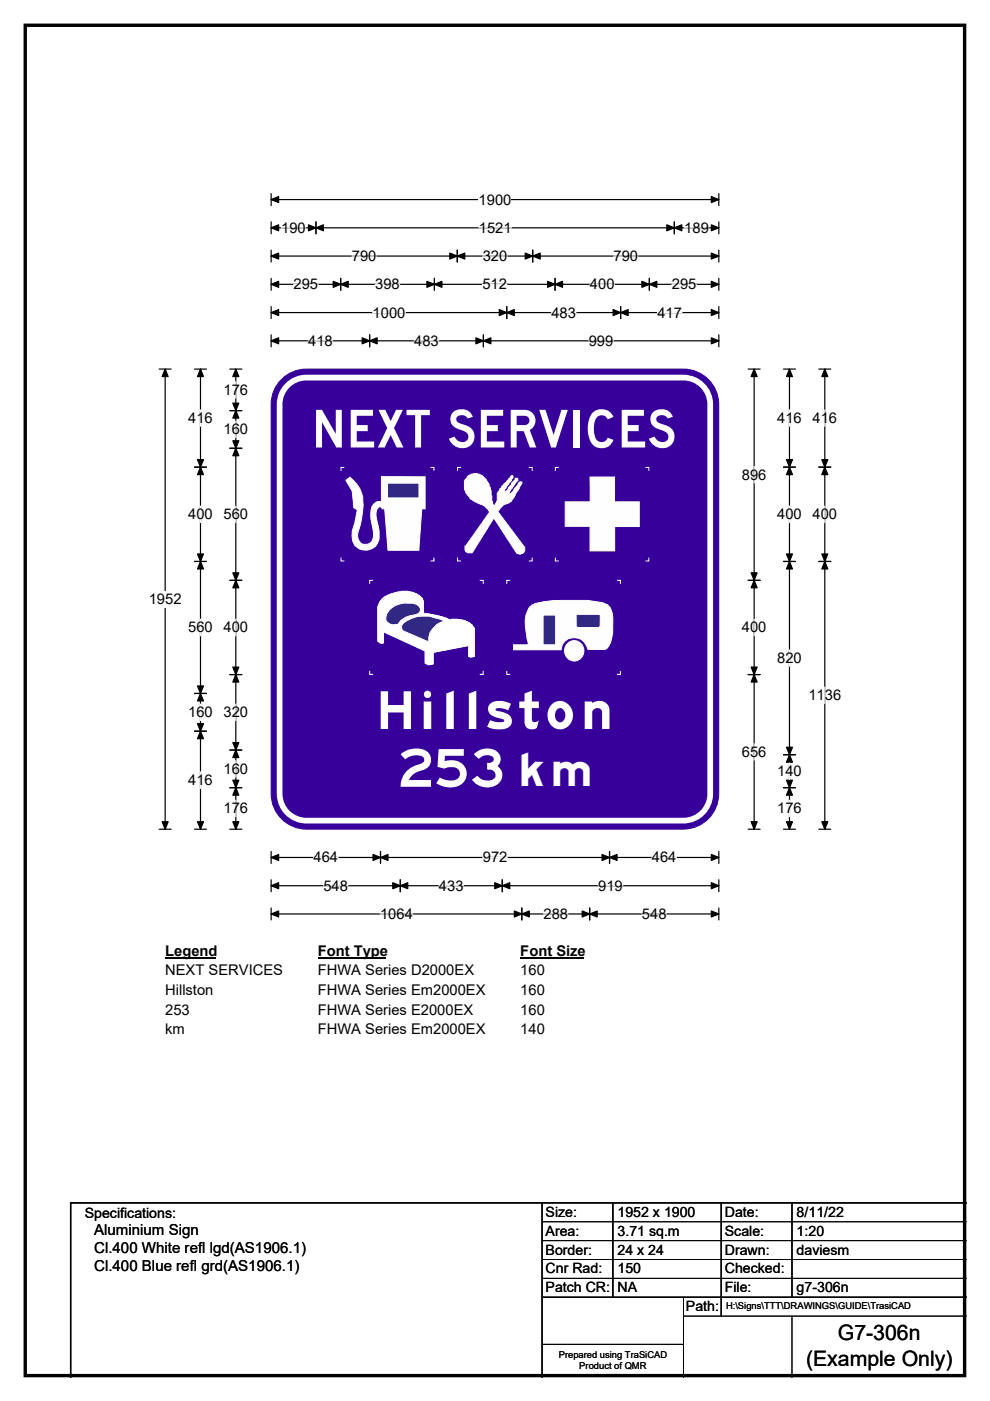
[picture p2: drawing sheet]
<svg xmlns="http://www.w3.org/2000/svg" width="210mm" height="297mm" viewBox="0 0 210 297" stroke-linecap="round" stroke-linejoin="round" font-family="sans-serif">
<path d="M5.4 5.4h199.2v286.3h-199.2z" fill="none" stroke="#000" stroke-width=".72"/>
<path d="M57.5 42.3h95M57.5 41v2.6M152.5 41v2.6" fill="none" stroke="#000" stroke-width=".25"/>
<path d="M57.5 42.3l1.6-.6v1.2zM150.9 41.7l1.6 .6-1.6 .6z" fill="#000" stroke="#000" stroke-width=".25"/>
<path d="M101.5 40.6h7v3.5h-7z" fill="#fff"/>
<g fill="none" stroke="#000" stroke-width=".25">
<path d="M57.5 48.3h95M57.5 47v2.6M57.5 53v2.6M57.5 59v2.6M57.5 54.3h95M67 47v2.6M72.3 59v2.6M92.1 59v2.6M97 53v2.6M113 53v2.6M117.7 59v2.6M137.7 59v2.6"/>
<path d="M143 47v2.6M152.5 53v2.6M152.5 47v2.6M152.5 59v2.6M33.8 78.3h2.5M35 78.3v97.5M57.5 65v2.5M57.5 71v2.5M57.5 60.3h95M57.5 66.3h95M57.5 72.3h95M78.4 71v2.5"/>
<path d="M102.5 71v2.5M107.5 65v2.5M131.6 65v2.5M152.5 71v2.5M152.5 65v2.5M33.8 175.8h2.5M57.5 180.5v2.6M57.5 186.5v2.6M57.5 192.5v2.6M57.5 181.8h95M57.5 187.8h95M57.5 193.8h95"/>
<path d="M80.7 180.5v2.6M84.9 186.5v2.6M106.5 186.5v2.6M110.7 192.5v2.6M125.1 192.5v2.6M129.3 180.5v2.6M152.5 180.5v2.6M152.5 186.5v2.6M152.5 192.5v2.6"/>
</g>
<g fill="#000" stroke="#000" stroke-width=".25">
<path d="M57.5 48.3l1.6-.6v1.2zM57.5 54.3l1.6-.6v1.2zM67 48.3l1.6-.6v1.2zM65.4 47.7l1.6 .6-1.6 .6zM97 54.3l1.6-.6v1.2zM95.4 53.7l1.6 .6-1.6 .6zM111.4 53.7l1.6 .6-1.6 .6zM113 54.3l1.6-.6v1.2zM141.4 47.7l1.6 .6-1.6 .6zM143 48.3l1.6-.6v1.2zM150.9 47.7l1.6 .6-1.6 .6zM150.9 53.7l1.6 .6-1.6 .6z"/>
<path d="M35 78.3l.7 1.5h-1.3zM57.5 60.3l1.6-.7v1.3zM57.5 66.3l1.6-.7v1.3zM57.5 72.3l1.6-.7v1.3zM72.3 60.3l1.6-.7v1.3zM70.7 59.6l1.6 .7-1.6 .6zM78.4 72.3l1.6-.7v1.3zM76.8 71.6l1.6 .7-1.6 .6zM90.6 59.6l1.5 .7-1.5 .6zM92.1 60.3l1.6-.7v1.3zM100.9 71.6l1.6 .7-1.6 .6zM102.5 72.3l1.6-.7v1.3z"/>
<path d="M107.5 66.3l1.6-.7v1.3zM105.9 65.6l1.6 .7-1.6 .6zM116.1 59.6l1.6 .7-1.6 .6zM117.7 60.3l1.6-.7v1.3zM130 65.6l1.6 .7-1.6 .6zM131.6 66.3l1.6-.7v1.3zM136.1 59.6l1.6 .7-1.6 .6zM137.7 60.3l1.6-.7v1.3zM150.9 59.6l1.6 .7-1.6 .6zM150.9 65.6l1.6 .7-1.6 .6zM150.9 71.6l1.6 .7-1.6 .6zM34.4 174.2h1.3l-.7 1.6z"/>
<path d="M57.5 181.8l1.6-.6v1.2zM57.5 187.8l1.6-.6v1.2zM57.5 193.8l1.6-.7v1.3zM80.7 181.8l1.6-.6v1.2zM79.1 181.2l1.6 .6-1.6 .6zM84.9 187.8l1.6-.6v1.2zM83.3 187.2l1.6 .6-1.6 .6zM104.9 187.2l1.6 .6-1.6 .6zM106.5 187.8l1.6-.6v1.2zM110.7 193.8l1.6-.7v1.3zM109.1 193.1l1.6 .7-1.6 .6zM123.5 193.1l1.6 .7-1.6 .6z"/>
<path d="M125.1 193.8l1.6-.7v1.3zM127.7 181.2l1.6 .6-1.6 .6zM129.3 181.8l1.6-.6v1.2zM150.9 181.2l1.6 .6-1.6 .6zM150.9 187.2l1.6 .6-1.6 .6zM150.9 193.1l1.6 .7-1.6 .6z"/>
</g>
<g fill="none" stroke="#fff" stroke-width=".25">
<path d="M59.6 48.3h5.3M74.6 54.3h5.2M101.6 48.3h6.9M102.4 54.3h5.2M130.1 54.3h5.2M145.1 48.3h5.2M62.3 60.3h5.2M65.4 72.3h5.2M79 66.3h7M79.6 60.3h5.2M87.9 72.3h5.2M102.3 60.3h5.2"/>
<path d="M117 66.3h5.2M124.9 72.3h5.2M125.1 60.3h5.2M139.4 66.3h5.3M142.5 60.3h5.2M66.5 181.8h5.2M68.6 187.8h5.2M80.6 193.8h7M93.1 187.8h5.2M102.4 181.8h5.2M115.3 193.8h5.2M126.9 187.8h5.2"/>
<path d="M136.2 193.8h5.2M138.3 181.8h5.2"/>
</g>
<path d="M31.6 125.3h6.9v3.5h-6.9z" fill="#fff"/>
<g fill="none" stroke="#000" stroke-width=".25">
<path d="M41.3 78.3h2.5M42.5 78.3v97.5M48.7 78.3h2.6M50 78.3v97.5M158.7 78.3h2.5M160 78.3v97.5M166.2 78.3h2.5M167.4 78.3v97.5M173.7 78.3h2.5M174.9 78.3v97.5M41.3 99h2.5M48.7 87.1h2.6"/>
<path d="M48.7 95h2.6M166.2 99h2.5M173.7 99h2.5M41.3 119h2.5M166.2 119h2.5M173.7 119h2.5M48.7 123h2.6M158.7 123h2.5M41.3 147h2.5M41.3 155h2.5M48.7 143h2.6M48.7 159h2.6"/>
<path d="M158.7 143h2.5M41.3 175.8h2.5M48.7 175.8h2.6M48.7 167h2.6M158.7 175.8h2.5M166.2 175.8h2.5M166.2 167h2.5M166.2 160h2.5M173.7 175.8h2.5"/>
</g>
<g fill="#000" stroke="#000" stroke-width=".25">
<path d="M42.5 78.3l.7 1.5h-1.3zM50 78.3l.7 1.5h-1.3zM160 78.3l.6 1.5h-1.3zM167.4 78.3l.7 1.5h-1.3zM174.9 78.3l.7 1.5h-1.3zM42.5 99l.7 1.6h-1.3zM41.9 97.5h1.3l-.7 1.5zM50 87.1l.7 1.5h-1.3zM49.4 93.5h1.3l-.7 1.5zM49.4 85.5h1.3l-.7 1.6zM50 95l.7 1.6h-1.3zM167.4 99l.7 1.6h-1.3z"/>
<path d="M166.8 97.5h1.3l-.7 1.5zM174.9 99l.7 1.6h-1.3zM174.3 97.5h1.3l-.7 1.5zM41.9 117.5h1.3l-.7 1.5zM42.5 119l.7 1.6h-1.3zM166.8 117.5h1.3l-.7 1.5zM167.4 119l.7 1.6h-1.3zM174.3 117.5h1.3l-.7 1.5zM174.9 119l.7 1.6h-1.3zM49.4 121.5h1.3l-.7 1.5zM50 123l.7 1.6h-1.3zM160 123l.6 1.6h-1.3z"/>
<path d="M159.3 121.5h1.3l-.6 1.5zM41.9 145.4h1.3l-.7 1.6zM42.5 147l.7 1.6h-1.3zM41.9 153.4h1.3l-.7 1.6zM42.5 155l.7 1.6h-1.3zM49.4 141.4h1.3l-.7 1.6zM50 143l.7 1.6h-1.3zM49.4 157.4h1.3l-.7 1.6zM50 159l.7 1.6h-1.3zM159.3 141.4h1.3l-.6 1.6zM160 143l.6 1.6h-1.3zM41.9 174.2h1.3l-.7 1.6z"/>
<path d="M49.4 165.4h1.3l-.7 1.6zM50 167l.7 1.6h-1.3zM49.4 174.2h1.3l-.7 1.6zM159.3 174.2h1.3l-.6 1.6zM166.8 158.4h1.3l-.7 1.6zM167.4 160l.7 1.6h-1.3zM166.8 165.4h1.3l-.7 1.6zM167.4 167l.7 1.6h-1.3zM166.8 174.2h1.3l-.7 1.6zM174.3 174.2h1.3l-.7 1.6z"/>
</g>
<g fill="none" stroke="#fff" stroke-width=".25">
<path d="M42.5 86.9v3.5M50 80.9v3.5M50 89.3v3.5M160 98.9v3.5M167.4 86.9v3.5M174.9 86.9v3.5M42.5 107.3v3.5M50 107.3v3.5M167.4 107.3v3.5M174.9 107.3v3.5M42.5 131.3v3.5M50 131.3v3.5"/>
<path d="M160 131.3v3.5M167.4 137.8v3.5M42.5 149.3v3.5M50 149.3v3.5M160 157.7v3.5M174.9 145.7v3.5M42.5 163.7v3.5M50 161.3v3.5M50 169.7v3.4M167.4 161.8v3.5M167.4 169.7v3.4"/>
</g>
<path d="M35 199.8h10.8v3.5h-10.8z" fill="#fff"/>
<path d="M35 203.1h10.8" fill="none" stroke="#000" stroke-width=".32"/>
<path d="M67.4 199.8h14.4v3.5h-14.4z" fill="#fff"/>
<path d="M67.4 203.1h14.4" fill="none" stroke="#000" stroke-width=".32"/>
<path d="M110.4 199.8h13.4v3.5h-13.4z" fill="#fff"/>
<path d="M110.4 203.1h13.4" fill="none" stroke="#000" stroke-width=".32"/>
<g fill="#fff">
<path d="M35 204h24.9v3.5h-24.9z"/>
<path d="M67.4 204h33.1v3.5h-33.1z"/>
<path d="M110.4 204h5.2v3.5h-5.2z"/>
<path d="M35 208.2h10.3v3.4h-10.3z"/>
<path d="M67.4 208.2h35.5v3.4h-35.5z"/>
<path d="M110.4 208.2h5.2v3.4h-5.2z"/>
<path d="M35 212.3h5.2v3.5h-5.2z"/>
<path d="M67.4 212.3h32.9v3.5h-32.9z"/>
<path d="M110.4 212.3h5.2v3.5h-5.2z"/>
<path d="M35 216.5h4.2v3.5h-4.2z"/>
<path d="M67.4 216.5h35.5v3.5h-35.5z"/>
<path d="M110.4 216.5h5.2v3.5h-5.2z"/>
</g>
<path d="M59.3 80.8a7.5 7.5 0 0 1 5.7-2.5h79.9a7.5 7.5 0 0 1 7.5 7.4v82.6a7.5 7.5 0 0 1-7.5 7.5h-79.9a7.5 7.5 0 0 1-7.5-7.5v-82.6a7.4 7.4 0 0 1 1.8-4.9z" fill-rule="evenodd" fill="#37009b" stroke="#37009b" stroke-width=".21"/>
<path d="M61 81.7a5.7 5.7 0 0 1 4-1.6h79.9a5.7 5.7 0 0 1 5.7 5.6v82.6a5.7 5.7 0 0 1-5.7 5.7h-79.9a5.7 5.7 0 0 1-5.7-5.7v-82.6a5.7 5.7 0 0 1 1.7-4z" fill="none" stroke="#fff" stroke-width="1.2"/>
<path d="M73 99.1h-.7v.7M91.3 99.1h.7v.7M118.5 99.1h-.7v.7M136.9 99.1h.7v.7M72.3 118.2v.7h.7M92 118.2v.7h-.7M117.8 118.2v.7h.7M137.6 118.2v.7h-.7" fill="none" stroke="#fefefe" stroke-width=".21"/>
<g fill="#fefefe" stroke="#fefefe" stroke-width=".21">
<path d="M119.9 106.4h5.3v-5.2h5.1v5.2h5.3v5.2h-5.2v5.2h-5.2v-5.2h-5.3z" fill-rule="evenodd"/>
<path d="M73.4 101.8l.8-.6a7.5 7.5 0 0 1 2.6 8l-.3 1.9a5.1 5.1 0 0 0-.6 3 1.7 1.7 0 0 0 1.9 1.3 1.7 1.7 0 0 0 1.4-1.8l-.1-1.7a7.8 7.8 0 0 1-.2-4.5 1.82 1.82 0 0 1 2-1.1v-5.3l9.3 .1v6.8h-.7l-.7 8.8h-6.5l-.7-8.8h-.5l-.4-.4a1.14 1.14 0 0 0-.9 1.3l.1 1.4a7.6 7.6 0 0 1 .2 4.8 2.87 2.87 0 0 1-3.2 1.6 2.87 2.87 0 0 1-2.2-2.9v-1l.6-1.9 .5-2.7-.7-.4-.4-3.6z" fill-rule="evenodd"/>
</g>
<path d="M82.2 102.4h6.7v3.2h-6.7z" fill="#302882"/>
<path d="M82.2 102.4h6.7v3.2h-6.7z" fill="none" stroke="#fefefe" stroke-width=".21"/>
<path d="M99.1 101.1l.8-.6 1.4-.1 1 .4 .8 .9 .6 1 .2 .7h.1l.5 3.5 .4 .5 .6-1.2v-1.6h.1v-.3l.3-.3 .2-.4 .2-.2 .2-.4 .9-.7 .5-.9 .6-.6 .3 .2a4.6 4.6 0 0 1-1.3 2l-.1 .4-.5 .5v.3a.73 .73 0 0 0 .9-.8l1.5-1.7v-.3h.4l.1 .5-.5 .5-1.4 2.1v.3l.2 .1 .1-.1a1.59 1.59 0 0 0 .9-1.2l.7-.9a.59 .59 0 0 1 .9-.4l-1.6 3a3.8 3.8 0 0 1-2.3 1.8l-.7 .6-.5 .8 5.5 7.5h.2v.8h-.2v.3l-.3 .2-.7 .2v-.2h-.4l-.2-.1-4.7-7.4-4.6 7.3-.1 .1h-.9l-.4-.3v-.3h-.2v-.8h.2l5.1-7.3-.5-.6a3.3 3.3 0 0 0-1.8-1.1 6.2 6.2 0 0 1-2.8-2.3l-.3-.8v-1.7z" fill-rule="evenodd" fill="#fefefe"/>
<path d="M97.8 99.1h-.8v.7M112.2 99.1h.7v.7M97 118.2v.7h.8M99.1 101.1l.8-.6 1.4-.1 1 .4 .8 .9 .6 1 .2 .7h.1l.5 3.5 .4 .5 .6-1.2v-1.6h.1v-.3l.3-.3 .2-.4 .2-.2 .2-.4 .9-.7 .5-.9 .6-.6 .3 .2a4.6 4.6 0 0 1-1.3 2l-.1 .4-.5 .5v.3a.73 .73 0 0 0 .9-.8l1.5-1.7v-.3h.4l.1 .5-.5 .5-1.4 2.1v.3l.2 .1 .1-.1a1.59 1.59 0 0 0 .9-1.2l.7-.9a.59 .59 0 0 1 .9-.4l-1.6 3a3.8 3.8 0 0 1-2.3 1.8l-.7 .6-.5 .8 5.5 7.5h.2v.8h-.2v.3l-.3 .2-.7 .2v-.2h-.4l-.2-.1-4.7-7.4-4.6 7.3-.1 .1h-.9l-.4-.3v-.3h-.2v-.8h.2l5.1-7.3-.5-.6a3.3 3.3 0 0 0-1.8-1.1 6.2 6.2 0 0 1-2.8-2.3l-.3-.8v-1.7zM112.9 118.2v.7h-.7" fill="none" stroke="#fefefe" stroke-width=".21"/>
<path d="M81.3 126.7l-.4 .7-.3 .2v.2h-.1l-.3 .8v7.4l.7 .4 .4-.1v-2.3l8.9 4v2.7l.8 .2 .8-.1v-2.5l7.6-1.4v2.3l.5 .1 .7-.1v-6a2.09 2.09 0 0 0-1.5-1.3l-.4-.3-1.2-.1-.1-.2h-1.6l-.5 .2a12.5 12.5 0 0 0-4.1-1.2l-.1-.1-1.3-.2v-2.6l-.2-.4h-.1l-.6-.8-.7-.4-1.6-.4h-1.5l-.1 .1-1.8 .3-1.6 .7v.2zM82.6 129.2v.1a2.26 2.26 0 0 0-.7 1.6h-.1v.4l.4 .8 1.2 .4h1v-.1a3.7 3.7 0 0 1 2.3-1.8l1.6-.3 .6-.3 .3-.4v-.7h-.1a1.45 1.45 0 0 0-1.2-.9l-.2-.2h-2.3l-1.7 .6zM85.6 132.1l-.3 .6h-.2v.5h.2v.3l.3 .3 5.4 2.3v-1.1l.7-1.6 1.5-1.3 .8-.5h.5l-3-.9h-.5v-.1h-1.8l-2.3 .6v.1l-.6 .2-.2 .3z" fill-rule="evenodd" fill="#fff" stroke="#fefefe" stroke-width=".21"/>
<path d="M79.1 123h-.7v.8M80.8 127.3a7.6 7.6 0 0 1 6.7-1.7l1 .5 .9 .7 .3 .7v2.5a17.8 17.8 0 0 1 5.7 1.4 4.7 4.7 0 0 1 5.2 1.8v5.9l-1.1 .1v-2.4l-7.6 1.5v2.4l-1 .2-.7-.3v-2.6l-8.9-4.2v2.4l-.4 .2-.8-.5v-7.2zM101.7 123h.8v.8M78.4 142.2v.8h.7M102.5 142.2v.8h-.8" fill="none" stroke="#fefefe" stroke-width=".21"/>
<g fill="#302882" stroke="#fefefe" stroke-width=".21">
<path d="M85.6 132.1a6.6 6.6 0 0 1 6.6-1.1l2.2 .7a4.2 4.2 0 0 0-3.4 4.4l-5.4-2.3-.3-.3-.1-.4v-.5z" fill-rule="evenodd"/>
<path d="M82.7 129.2a5.5 5.5 0 0 1 5.6-1.1l.5 .4 .4 .6-.1 .5-.3 .4-.6 .3a4.8 4.8 0 0 0-3.9 2.1 1.99 1.99 0 0 1-2.5-1l.2-1.3z" fill-rule="evenodd"/>
</g>
<path d="M108.2 123h-.7v.8M130.9 123h.7v.8M107.5 142.3v.7h.7M131.6 142.3v.7h-.7" fill="none" stroke="#fefefe" stroke-width=".21"/>
<g fill="#fefefe" stroke="#fefefe" stroke-width=".21">
<path d="M112.2 128.8l.6-.5a15.2 15.2 0 0 1 6.4-1h5.4l3.2 .5a2.53 2.53 0 0 1 2 2.1 9.6 9.6 0 0 1-1 7.5l-.6 .3h-3.5a2.89 2.89 0 0 0-2.9-2.5 2.89 2.89 0 0 0-2.8 2.6h-10.1v-1.1h3.2l-.3-1.3a14.1 14.1 0 0 1-.3-4.9z" fill-rule="evenodd"/>
<circle cx="121.8" cy="138" r="2.11"/>
</g>
<g fill="#2e3092" stroke="#fefefe" stroke-width=".21">
<path d="M115.2 130.4h2.7v6.3h-2.7z" fill-rule="evenodd"/>
<path d="M122.2 130.3h5.1v2.4l-.3 .3h-4.5l-.3-.3z" fill-rule="evenodd"/>
</g>
<path d="M115 255v37M130 255v20M153 255v24M168 255v20M205 255h-190v37M115 275h90" fill="none" stroke="#000" stroke-width=".3"/>
<path d="M115 259h90M115 263h90M115 267h90M115 271h90M145 279h60M145 275v17M168 279v13M115 285h30" fill="none" stroke="#000" stroke-width=".21"/>
<g font-size="11.1" fill="#fff">
<text x="66.1" y="94.9">NEXT SERVICES</text>
<text x="79.6" y="154.6">Hillston</text>
<text x="84.4" y="166.8">253</text>
</g>
<text font-size="9.7" fill="#fff" x="109.3" y="166.6">km</text>
<g font-size="4.5">
<text x="177.7" y="284.2">G7-306n</text>
<text x="171" y="289.6">(Example Only)</text>
</g>
<g font-size="3.2">
<text x="20" y="261.9">Aluminium Sign</text>
<text x="20" y="265.7">Cl.400 White refl lgd(AS1906.1)</text>
<text x="20" y="269.6">Cl.400 Blue refl grd(AS1906.1)</text>
</g>
<g font-size="3.1">
<text x="101.5" y="43.4">1900</text>
<text x="59.6" y="49.4">190</text>
<text x="101.6" y="49.4">1521</text>
<text x="145.1" y="49.4">189</text>
<text x="74.6" y="55.4">790</text>
<text x="102.4" y="55.4">320</text>
<text x="130.1" y="55.4">790</text>
<text x="62.3" y="61.3">295</text>
<text x="79.6" y="61.3">398</text>
<text x="102.3" y="61.3">512</text>
<text x="125.1" y="61.3">400</text>
<text x="142.5" y="61.3">295</text>
<text x="79" y="67.3">1000</text>
<text x="117" y="67.3">483</text>
<text x="139.4" y="67.3">417</text>
<text x="65.4" y="73.3">418</text>
<text x="87.9" y="73.3">483</text>
<text x="124.9" y="73.3">999</text>
<text x="47.4" y="83.7">176</text>
<text x="39.9" y="89.7">416</text>
<text x="164.8" y="89.7">416</text>
<text x="172.3" y="89.7">416</text>
<text x="47.4" y="92.1">160</text>
<text x="157.4" y="101.7">896</text>
<text x="39.9" y="110.1">400</text>
<text x="47.4" y="110.1">560</text>
<text x="164.8" y="110.1">400</text>
<text x="172.3" y="110.1">400</text>
<text x="31.6" y="128.1">1952</text>
<text x="39.9" y="134.1">560</text>
<text x="47.4" y="134.1">400</text>
<text x="157.4" y="134.1">400</text>
<text x="164.8" y="140.6">820</text>
<text x="171.5" y="148.5">1136</text>
<text x="39.9" y="152.1">160</text>
<text x="47.4" y="152.1">320</text>
<text x="157.4" y="160.5">656</text>
<text x="39.9" y="166.5">416</text>
<text x="47.4" y="164.1">160</text>
<text x="164.8" y="164.5">140</text>
<text x="47.4" y="172.5">176</text>
<text x="164.8" y="172.5">176</text>
<text x="66.5" y="182.9">464</text>
<text x="102.4" y="182.9">972</text>
<text x="138.3" y="182.9">464</text>
<text x="68.6" y="188.8">548</text>
<text x="93.1" y="188.8">433</text>
<text x="126.9" y="188.8">919</text>
<text x="80.6" y="194.8">1064</text>
<text x="115.3" y="194.8">288</text>
<text x="136.2" y="194.8">548</text>
<text x="35" y="202.6">Legend</text>
<text x="67.4" y="202.6">Font Type</text>
<text x="110.4" y="202.6">Font Size</text>
<text x="35" y="206.8">NEXT SERVICES</text>
<text x="67.4" y="206.8">FHWA Series D2000EX</text>
<text x="110.4" y="206.8">160</text>
<text x="35" y="210.9">Hillston</text>
<text x="35" y="215.1">253</text>
<text x="67.4" y="210.9">FHWA Series Em2000EX</text>
<text x="67.4" y="215.1">FHWA Series E2000EX</text>
<text x="110.4" y="210.9">160</text>
<text x="110.4" y="215.1">160</text>
<text x="35" y="219.3">km</text>
<text x="67.4" y="219.3">FHWA Series Em2000EX</text>
<text x="110.4" y="219.3">140</text>
</g>
<g font-size="3">
<text x="115.7" y="258">Size:</text>
<text x="131" y="258">1952 x 1900</text>
<text x="153.7" y="258">Date:</text>
<text x="169" y="258">8/11/22</text>
<text x="18" y="258.2">Specifications:</text>
<text x="115.7" y="262">Area:</text>
<text x="131" y="262">3.71 sq.m</text>
<text x="153.7" y="262">Scale:</text>
<text x="169" y="262">1:20</text>
<text x="115.7" y="266">Border:</text>
<text x="115.7" y="270">Cnr Rad:</text>
<text x="131" y="266">24 x 24</text>
<text x="131" y="270">150</text>
<text x="153.7" y="266">Drawn:</text>
<text x="153.7" y="270">Checked:</text>
<text x="169" y="266">daviesm</text>
<text x="115.7" y="274">Patch CR:</text>
<text x="131" y="274">NA</text>
<text x="153.7" y="274">File:</text>
<text x="169" y="274">g7-306n</text>
<text x="145.5" y="278">Path:</text>
</g>
<g font-size="2">
<text x="154" y="277.6">H:\Signs\TTT\DRAWINGS\GUIDE\TrasiCAD</text>
<text x="118.5" y="287.8">Prepared using TraSiCAD</text>
<text x="122.9" y="290.2">Product of QMR</text>
</g>
</svg>
